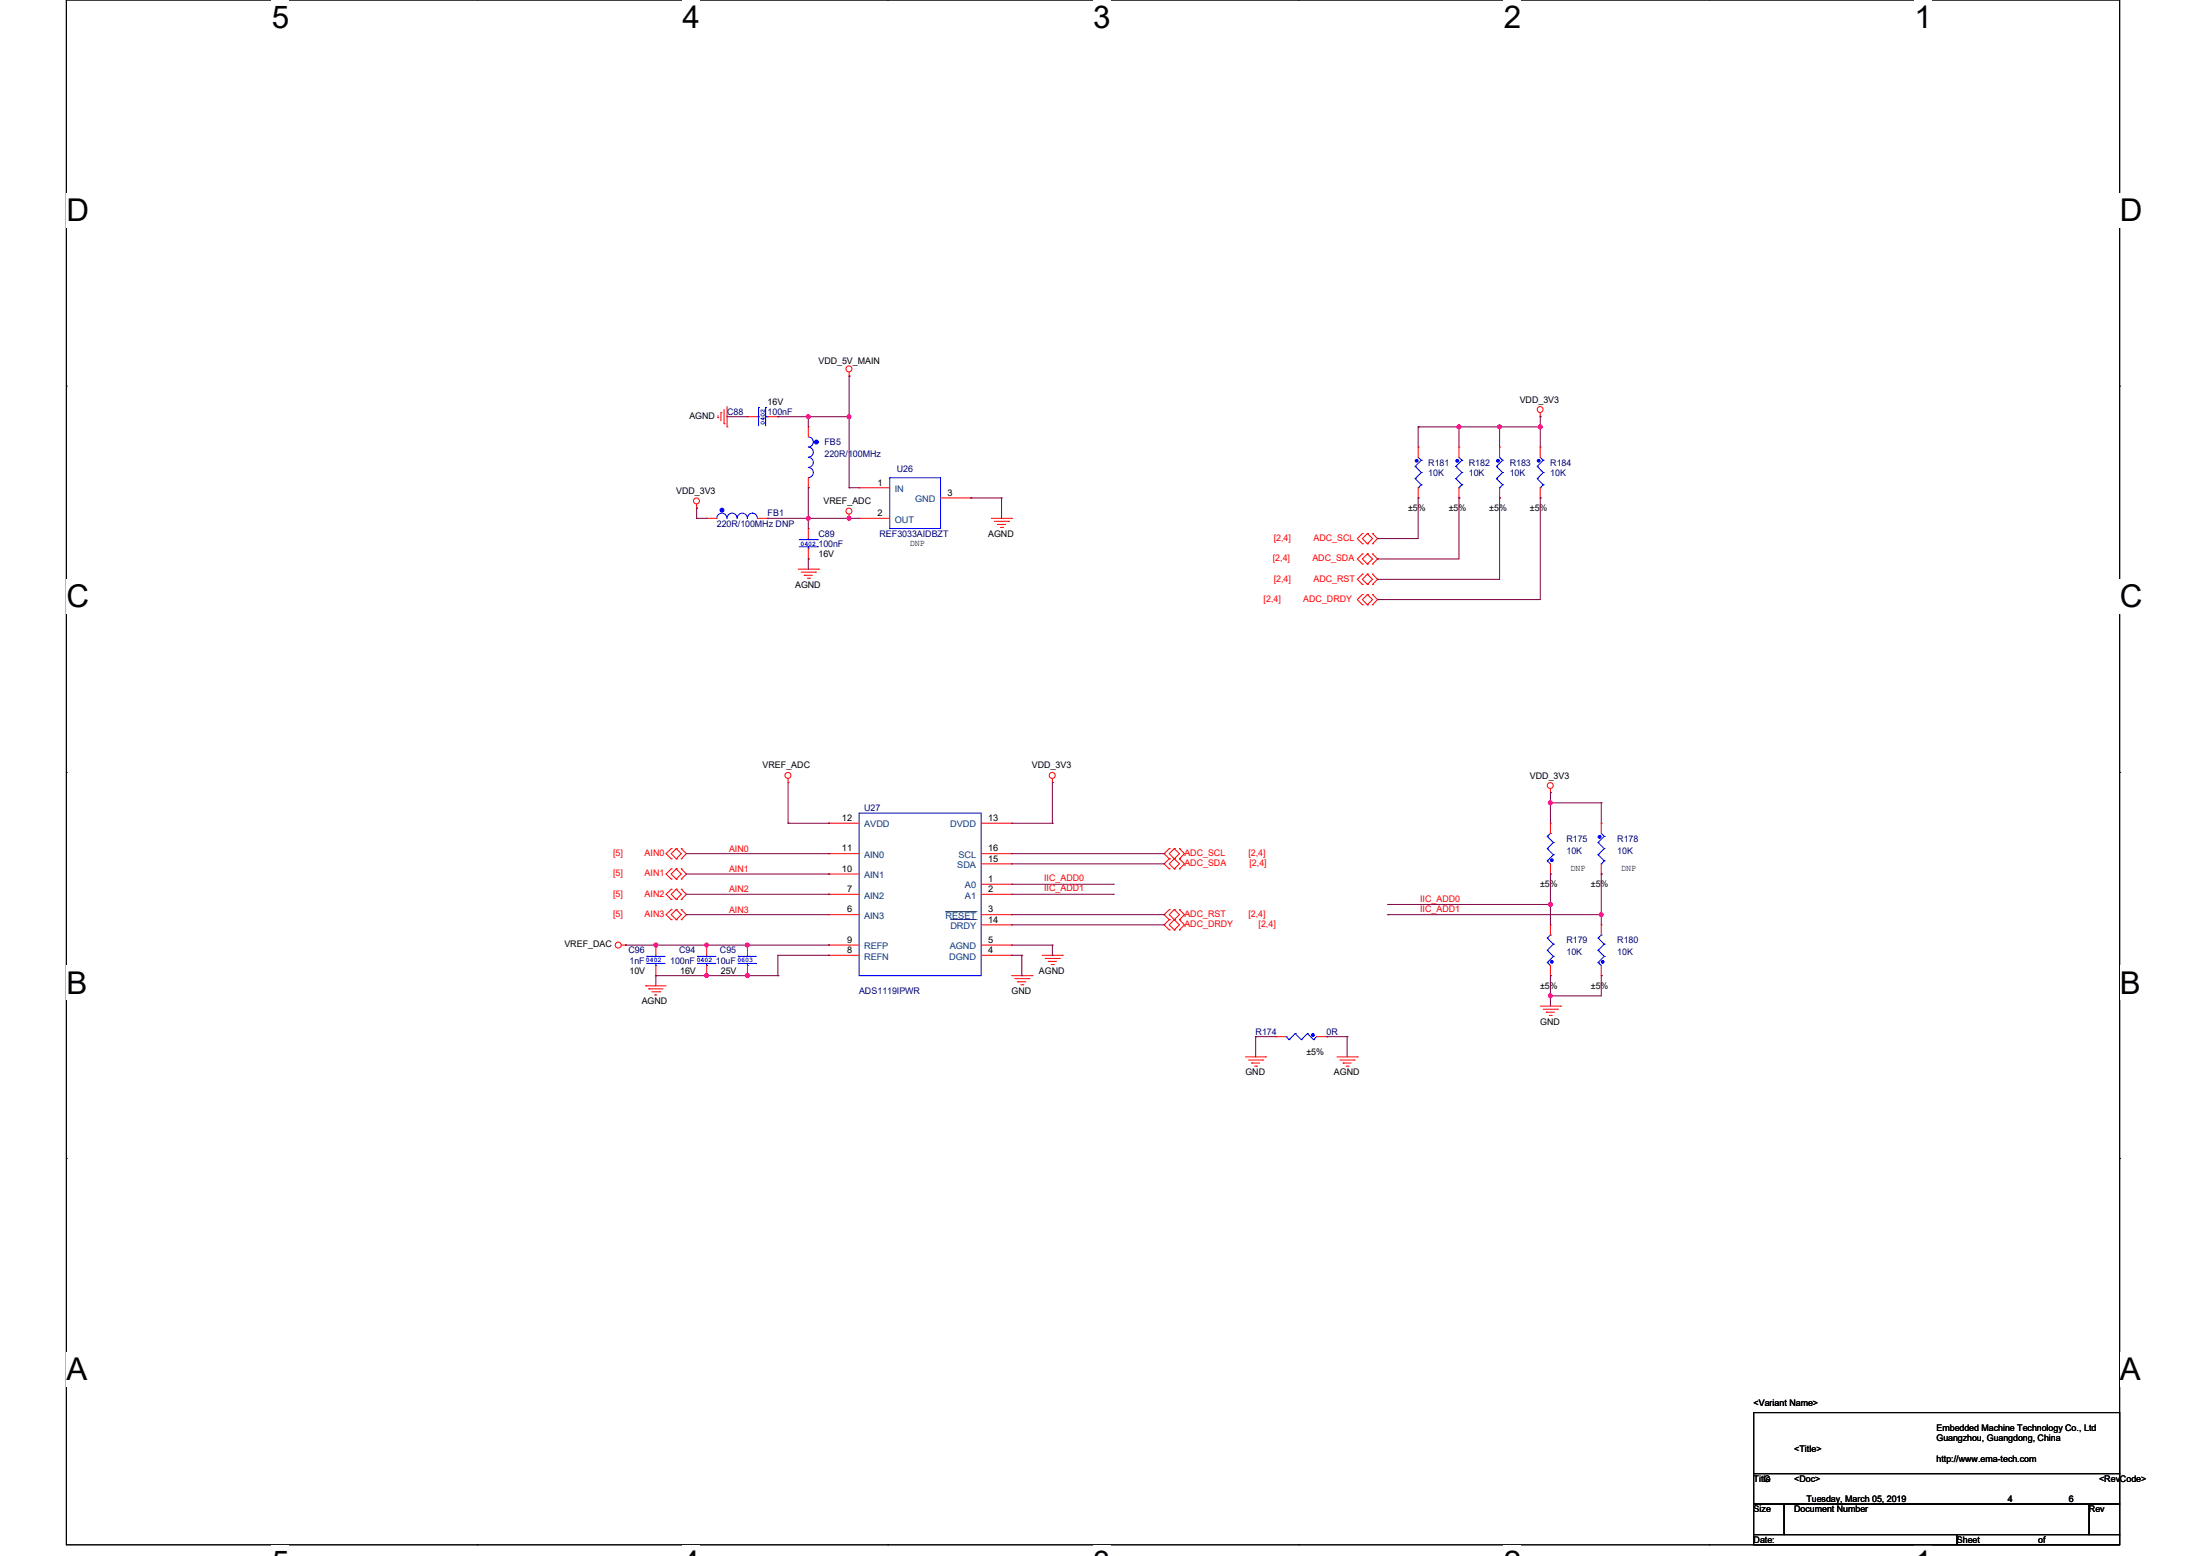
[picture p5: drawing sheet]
<svg xmlns="http://www.w3.org/2000/svg" width="297mm" height="210mm" viewBox="0 0 297 210" stroke-linecap="round" stroke-linejoin="round" font-family="sans-serif">
<path d="M9 0h277v208.5h-277z" fill="none" stroke="#000" stroke-width=".13"/>
<g fill="#fff">
<path d="M36.7 0h2.3v4.7h-2.3z"/>
<path d="M36.7 208.5h2.3v1.5h-2.3z"/>
</g>
<path d="M64.4 0h.1M64.4 208.5h.1" fill="none" stroke="#000" stroke-width=".13"/>
<g fill="#fff">
<path d="M92.1 0h2.3v4.7h-2.3z"/>
<path d="M92.1 208.5h2.3v1.5h-2.3z"/>
</g>
<path d="M119.8 0h.1M119.8 208.5h.1" fill="none" stroke="#000" stroke-width=".13"/>
<g fill="#fff">
<path d="M147.5 0h2.3v4.7h-2.3z"/>
<path d="M147.5 208.5h2.3v1.5h-2.3z"/>
</g>
<path d="M175.2 0h.1M175.2 208.5h.1" fill="none" stroke="#000" stroke-width=".13"/>
<g fill="#fff">
<path d="M202.9 0h2.4v4.7h-2.4z"/>
<path d="M202.9 208.5h2.4v1.5h-2.4z"/>
</g>
<path d="M230.6 0h.1M230.6 208.5h.1" fill="none" stroke="#000" stroke-width=".13"/>
<g fill="#fff">
<path d="M258.3 0h2.4v4.7h-2.4z"/>
<path d="M258.3 208.5h2.4v1.5h-2.4z"/>
<path d="M9 26.1h3v4.7h-3z"/>
<path d="M286 26.1h3.1v4.7h-3.1z"/>
<path d="M9 78.2h3v4.7h-3z"/>
<path d="M286 78.2h3.1v4.7h-3.1z"/>
</g>
<path d="M9 52.1h.1M286 52.1h.1" fill="none" stroke="#000" stroke-width=".13"/>
<g fill="#fff">
<path d="M9 130.3h2.8v4.7h-2.8z"/>
<path d="M286 130.3h2.8v4.7h-2.8z"/>
</g>
<path d="M9 104.2h.1M286 104.2h.1" fill="none" stroke="#000" stroke-width=".13"/>
<g fill="#fff">
<path d="M9 182.4h2.8v4.7h-2.8z"/>
<path d="M286 182.4h2.8v4.7h-2.8z"/>
</g>
<path d="M9 156.4h.1M286 156.4h.1M236.6 190.6h49.4v8.3h-49.4zM236.6 198.9h49.4v4.1h-49.4zM236.6 203h4.1v4.1h-4.1zM236.6 207.1h27.5v1.4h-27.5zM240.7 203h41.2v4.1h-41.2zM264.1 207.1h21.9v1.4h-21.9zM281.9 203h4.1v4.1h-4.1z" fill="none" stroke="#000" stroke-width=".13"/>
<g fill="none" stroke="#f00" stroke-width=".13">
<path d="M96.9 56.4h.1M96.9 56.1v.3M97.3 55.7h.1M97.3 55.7v1.1M97.7 57.2h.1M97.7 55.3v1.9M98.1 57.6h.1M98.1 54.9v2.7M100.9 56.2h.1M100.9 56.2h1.3M103.6 56.2h1.4M105 56.2h.1"/>
<path d="M109.1 57.6h.1M109.1 57.6v1.4M114.6 50.8h.1M114.6 50.2v.6M207.8 56.2h.1M207.8 55.7v.5M94 68.6h.1M94 68v.6M95.4 70h.1M95.4 70h1.3M102.2 70h1.4M103.6 70h.1"/>
<path d="M107.7 76.8h2.7M108.1 77.2h1.9M108.5 77.6h.1M108.5 77.6h1.1M108.9 78h.3M109.1 65.8h.1M109.1 71.3h.1M109.1 75.4h.1M109.1 64.5v1.3M109.1 71.3v1.4M109.1 74.1v1.3M109.2 78h.1"/>
<path d="M110 77.2h.1M110.4 76.8h.1M114.6 70h.1M114.6 69.4v.6M115.9 65.8h.1M115.9 70h.1M115.9 70h4.2M115.9 65.8h4.2M126.9 67.2h4.1M131 67.2h.1M133.8 70h2.7M134.2 70.4h1.9"/>
<path d="M134.6 70.8h.1M134.6 70.8h1.1M135 71.2h.3M135.3 71.2h.1M136.1 70.4h.1M136.5 70h.1M183.8 77.5h.1M183.8 78.9h.1M183.8 72h.1M183.8 73.4h.1M183.8 74.8h.1M183.8 76.1h.1"/>
<path d="M183.8 77.5l-.6 .7 .6 .7M183.8 72l-.6 .7 .6 .7M183.8 74.8l-.6 .6 .6 .7M184.5 78.9h.1M184.5 77.5h.1M184.5 73.4h.1M184.5 72h.1M184.5 76.1h.1M184.5 74.8h.1M184.5 77.5l.7 .7-.7 .7M184.5 77.5l-.7 .7 .7 .7M184.5 72l.7 .7-.7 .7"/>
<path d="M184.5 72l-.7 .7 .7 .7M184.5 74.8l.7 .6-.7 .7M184.5 74.8l-.7 .6 .7 .7M185.2 77.5h.1M185.2 78.9h.1M185.2 72h.1M185.2 73.4h.1M185.2 74.8h.1M185.2 76.1h.1M185.2 77.5l.7 .7-.7 .7M185.2 72l.7 .7-.7 .7M185.2 74.8l.7 .6-.7 .7"/>
<path d="M191.4 60.3h.1M191.4 67.2h.1M191.4 60.3v1.4M191.4 65.8v1.4M196.9 60.3h.1M196.9 67.2h.1M196.9 60.3v1.4M196.9 65.8v1.4M202.4 60.3h.1M202.4 67.2h.1M202.4 60.3v1.4M202.4 65.8v1.4"/>
<path d="M207.8 60.3h.1M207.8 67.2h.1M207.8 60.3v1.4M207.8 65.8v1.4M183.8 80.2h.1M183.8 81.6h.1M183.8 80.2l-.6 .7 .6 .7M184.5 81.6h.1M184.5 80.2h.1M184.5 80.2l.7 .7-.7 .7M184.5 80.2l-.7 .7 .7 .7M185.2 80.2h.1"/>
<path d="M185.2 81.6h.1M185.2 80.2l.7 .7-.7 .7M90.6 114.5h.1M90.6 115.9h.1M90.6 117.3h.1M90.6 118.6h.1M90.6 117.3l-.7 .7 .7 .6M90.6 114.5l-.7 .7 .7 .7M91.2 115.9h.1M91.2 114.5h.1M91.2 118.6h.1M91.2 117.3h.1"/>
<path d="M91.2 114.5l.7 .7-.7 .7M91.2 114.5l-.6 .7 .6 .7M91.2 117.3l.7 .7-.7 .6M91.2 117.3l-.6 .7 .6 .6M91.9 114.5h.1M91.9 115.9h.1M91.9 117.3h.1M91.9 118.6h.1M91.9 114.5l.7 .7-.7 .7M91.9 117.3l.7 .7-.7 .6M106.3 105.6h.1M106.3 105.1v.5"/>
<path d="M111.8 118h.1M111.8 115.2h.1M111.8 111.1h.1M111.8 118h4.1M111.8 115.2h4.1M111.8 111.1h4.1M132.4 119.3h4.1M132.4 115.2h4.1M132.4 111.1h4.1M132.4 116.6h4.1M136.5 119.3h.1M136.5 111.1h.1"/>
<path d="M136.5 116.6h.1M136.5 115.2h.1M142 105.6h.1M142 105.1v.5M157.8 114.5h.1M157.8 115.9h.1M157.8 117.3h.1M157.8 114.5l-.7 .7 .7 .7M157.8 115.9l-.7 .7 .7 .7M158.5 115.9h.1M158.5 114.5h.1M158.5 117.3h.1"/>
<path d="M158.5 114.5l-.7 .7 .7 .7M158.5 114.5l.7 .7-1.4 1.4 .7 .7M158.5 115.9l.7 .7-.7 .7M159.2 114.5h.1M159.2 115.9h.1M159.2 117.3h.1M159.2 114.5l.6 .7-.6 .7M159.2 115.9l.6 .7-.6 .7M209.2 107h.1M209.2 118h.1M209.2 111.1h.1M209.2 106.4v.6"/>
<path d="M209.2 111.1v1.4M209.2 116.6v1.4M216.1 111.1h.1M216.1 118h.1M216.1 111.1v1.4M216.1 116.6v1.4M83.8 127.6h.6M84.4 127.6h.1M87.1 133.1h.1M87.1 133.1h2.8M87.5 133.5h.1M87.5 133.5h2"/>
<path d="M87.9 133.9h1.1M88.4 134.3h.1M88.4 134.3h.2M88.5 127.6h.1M88.5 131.7h.1M88.5 127.6v1.3M88.5 130.3v1.4M89 133.9h.1M90.6 120h.1M90.6 121.4h.1M90.6 122.8h.1M90.6 124.1h.1"/>
<path d="M90.6 120l-.7 .7 .7 .7M90.6 122.8l-.7 .6 .7 .7M91.2 121.4h.1M91.2 120h.1M91.2 124.1h.1M91.2 122.8h.1M91.2 120l.7 .7-.7 .7M91.2 120l-.6 .7 .6 .7M91.2 122.8l.7 .6-.7 .7M91.2 122.8l-.6 .6 .6 .7M91.9 120h.1M91.9 121.4h.1"/>
<path d="M91.9 122.8h.1M91.9 124.1h.1M91.9 120l.7 .7-.7 .7M91.9 122.8l.7 .6-.7 .7M95.4 127.6h.1M95.4 131.7h.1M95.4 127.6v1.3M95.4 130.3v1.4M100.9 127.6h.1M100.9 131.7h.1M100.9 127.6v1.3M100.9 130.3v1.4"/>
<path d="M111.8 123.4h.1M111.8 120.7h.1M111.8 128.9h.1M111.8 127.6h.1M111.8 127.6h4.1M111.8 128.9h4.1M111.8 120.7h4.1M111.8 123.4h4.1M132.4 127.6h4.1M132.4 128.9h4.1M132.4 120.7h4.1M132.4 123.4h4.1"/>
<path d="M132.4 124.8h4.1M136.5 120.7h.1M136.5 123.4h.1M136.5 128.9h.1M136.5 127.6h.1M136.5 124.8h.1M136.5 131.7h2.8M136.9 132.1h2M137.3 132.5h.1M137.3 132.5h1.1M137.8 132.9h.2M138 132.9h.1"/>
<path d="M138.9 132.1h.1M139.3 131.7h.1M140.6 128.9h2.8M141 129.3h2M141.5 129.8h.1M141.5 129.8h1.1M141.9 130.2h.2M142.1 130.2h.1M143 129.3h.1M143.4 128.9h.1M157.8 124.1h.1M157.8 125.5h.1"/>
<path d="M157.8 122.8h.1M157.8 124.1l-.7 .7 .7 .7M157.8 122.8l-.7 .6 .7 .7M158.5 125.5h.1M158.5 124.1h.1M158.5 122.8h.1M158.5 124.1l-.7 .7 .7 .7M158.5 122.8l-.7 .6 1.4 1.4-.7 .7M158.5 122.8l.7 .6-.7 .7M159.2 124.1h.1M159.2 125.5h.1M159.2 122.8h.1"/>
<path d="M159.2 124.1l.6 .7-.6 .7M159.2 122.8l.6 .6-.6 .7M172.2 139.9h.1M172.2 139.9h1.3M177.7 139.9h1.3M179 139.9h.1M207.8 135.8h2.8M208.2 136.2h2M208.7 136.6h.1M208.7 136.6h1.1M209.1 137h.2M209.2 131.7h.1"/>
<path d="M209.2 124.8h.1M209.2 124.8v1.4M209.2 130.3v1.4M209.3 137h.1M210.2 136.2h.1M210.6 135.8h.1M216.1 131.7h.1M216.1 124.8h.1M216.1 124.8v1.4M216.1 130.3v1.4M168.1 142.6h2.7M168.5 143.1h1.9"/>
<path d="M168.9 143.5h.1M168.9 143.5h1.1M169.3 143.9h.3M169.6 143.9h.1M170.4 143.1h.1M170.8 142.6h.1M180.4 142.6h2.8M180.8 143.1h1.9M181.2 143.5h.1M181.2 143.5h1.1M181.6 143.9h.3M181.9 143.9h.1"/>
<path d="M182.7 143.1h.1M183.2 142.6h.1"/>
<circle cx="114.6" cy="49.8" r=".4"/>
<circle cx="207.8" cy="55.3" r=".4"/>
<circle cx="94" cy="67.6" r=".4"/>
<circle cx="114.6" cy="69" r=".4"/>
<circle cx="106.3" cy="104.6" r=".4"/>
<circle cx="142" cy="104.6" r=".4"/>
<circle cx="209.2" cy="106" r=".4"/>
<circle cx="83.4" cy="127.6" r=".4"/>
</g>
<g fill="none" stroke="#00f" stroke-width=".13">
<path d="M102.2 56.2h.2M102.4 56.2h.1M102.4 55h.1M102.4 55v2.5M103.3 55h.1M103.3 56.2h.3M103.3 55v2.5M103.6 56.2h.1M109.1 59a.68 .68 0 0 1 .6 .6 .68 .68 0 0 1-.6 .7M96.7 70a.68 .68 0 0 1 .7-.7 .68 .68 0 0 1 .7 .7 .69 .69 0 0 1 .7-.7 .69 .69 0 0 1 .7 .7M99.5 70a.68 .68 0 0 1 .7-.7 .68 .68 0 0 1 .6 .7M102.2 70v-.1a.67 .67 0 0 0-.7-.6 .67 .67 0 0 0-.6 .7"/>
<path d="M107.8 73.8h2.5M107.8 72.8h2.5M109.1 60.3a.68 .68 0 0 1 .6 .7 .68 .68 0 0 1-.6 .7M109.1 61.7a.68 .68 0 0 1 .6 .7 .68 .68 0 0 1-.6 .7 .69 .69 0 0 1 .6 .7 .69 .69 0 0 1-.6 .7M109.1 72.8h.1M109.1 74.1h.1M109.1 72.7v.1M109.1 73.8v.3M110.3 73.8h.1M110.3 72.8h.1M120.1 64.5h6.8v6.8h-6.8zM191 62.9h.1"/>
<path d="M191 64.6h.1M191 62.9l.8 .9M191 64.6l.8 .8M191.4 65.8h.1M191.4 61.7l.4 .4M191.8 62.1h.1M191.8 63.8h.1M191.8 65.4h.1M191.8 62.1l-.8 .8M191.8 63.8l-.8 .8M191.8 65.4l-.4 .4M196.4 62.9h.1"/>
<path d="M196.4 64.6h.1M196.4 62.9l.9 .9M196.4 64.6l.9 .8M196.9 65.8h.1M196.9 61.7l.4 .4M197.3 62.1h.1M197.3 63.8h.1M197.3 65.4h.1M197.3 62.1l-.9 .8M197.3 63.8l-.9 .8M197.3 65.4l-.4 .4M201.9 62.9h.1"/>
<path d="M201.9 64.6h.1M201.9 62.9l.9 .9M201.9 64.6l.9 .8M202.4 65.8h.1M202.4 61.7l.4 .4M202.8 62.1h.1M202.8 63.8h.1M202.8 65.4h.1M202.8 62.1l-.9 .8M202.8 63.8l-.9 .8M202.8 65.4l-.4 .4M207.4 62.9h.1"/>
<path d="M207.4 64.6h.1M207.4 62.9l.8 .9M207.4 64.6l.8 .8M207.8 65.8h.1M207.8 61.7l.4 .4M208.2 62.1h.1M208.2 63.8h.1M208.2 65.4h.1M208.2 62.1l-.8 .8M208.2 63.8l-.8 .8M208.2 65.4l-.4 .4M115.9 109.7h16.5v22h-16.5z"/>
<path d="M208.8 116.2h.1M208.8 114.5h.1M208.8 112.9h.1M208.8 116.2l.4 .4M208.8 114.5l.8 .9M208.8 112.9l.8 .8M209.2 112.5h.1M209.2 112.5l-.4 .4M209.6 115.4h.1M209.6 113.7h.1M209.6 115.4l-.8 .8M209.6 113.7l-.8 .8"/>
<path d="M215.6 113.7h.1M215.6 115.4h.1M215.6 113.7l.9 .8M215.6 115.4l.9 .8M216.1 116.6h.1M216.1 112.5l.4 .4M216.5 112.9h.1M216.5 114.5h.1M216.5 116.2h.1M216.5 112.9l-.9 .8M216.5 114.5l-.9 .9M216.5 116.2l-.4 .4"/>
<path d="M87.3 130h.1M87.3 129.1h.1M87.3 130h2.4M87.3 129.1h2.4M88.5 129.1h.1M88.5 130.3h.1M88.5 128.9v.2M88.5 130v.3M94.1 130h.1M94.1 129.1h.1M94.1 130h2.5M94.1 129.1h2.5"/>
<path d="M95.4 129.1h.1M95.4 130.3h.1M95.4 128.9v.2M95.4 130v.3M99.6 130h.1M99.6 129.1h.1M99.6 130h2.5M99.6 129.1h2.5M100.9 129.1h.1M100.9 130.3h.1M100.9 128.9v.2M100.9 130v.3"/>
<path d="M173.5 139.9h.1M173.5 139.9l.4 .4M174.8 139.5h.1M174.8 139.5l.8 .8M174.8 139.5l-.9 .8M176.4 139.5h.1M176.4 139.5l.8 .8M176.4 139.5l-.8 .8M177.7 139.9l-.5 .4M208.8 129.9h.1M208.8 128.2h.1M208.8 126.6h.1"/>
<path d="M208.8 129.9l.4 .4M208.8 128.2l.8 .9M208.8 126.6l.8 .8M209.2 126.2h.1M209.2 126.2l-.4 .4M209.6 129.1h.1M209.6 127.4h.1M209.6 129.1l-.8 .8M209.6 127.4l-.8 .8M215.6 129.9h.1M215.6 128.2h.1M215.6 126.6h.1"/>
<path d="M215.6 129.9l.5 .4M215.6 128.2l.9 .9M215.6 126.6l.9 .8M216.1 126.2h.1M216.1 126.2l-.5 .4M216.5 129.1h.1M216.5 127.4h.1M216.5 129.1l-.9 .8M216.5 127.4l-.9 .8M173.9 140.3h.1M175.6 140.3h.1M177.2 140.3h.1"/>
</g>
<g fill="#00f" stroke="#00f" stroke-width=".13">
<circle cx="110.2" cy="59.7" r=".26"/>
<circle cx="209.4" cy="129.8" r=".19"/>
<circle cx="97.4" cy="68.8" r=".26"/>
<circle cx="191.2" cy="62.2" r=".19"/>
<circle cx="216.3" cy="129.8" r=".19"/>
<circle cx="196.7" cy="62.2" r=".2"/>
<circle cx="202.1" cy="62.2" r=".2"/>
<circle cx="215.9" cy="113" r=".2"/>
<circle cx="177.2" cy="139.7" r=".2"/>
<circle cx="209.4" cy="116.1" r=".19"/>
<circle cx="207.6" cy="62.2" r=".19"/>
</g>
<path d="M127.5 123h4.3M128.2 124.1h3.6M131.8 123h.1M131.8 124.1h.1" fill="none" stroke="#004080" stroke-width=".13"/>
<g fill="none" stroke="#800040" stroke-width=".13">
<path d="M98.1 56.2h.1M98.1 56.2h2.8M105 56.2h.1M105 56.2h9.6M109.1 56.2h.1M109.1 56.2v1.4M114.6 50.8h.1M114.6 56.2h.1M114.6 50.8v15M191.4 57.6h.1M191.4 57.6v2.7M191.4 57.6h16.4"/>
<path d="M196.9 57.6h.1M196.9 57.6v2.7M202.4 57.6h.1M202.4 57.6v2.7M207.8 56.2h.1M207.8 57.6h.1M207.8 56.2v4.1M94 70h.1M94 68.6h.1M94 70h1.4M94 68.6v1.4M103.6 70h.1"/>
<path d="M103.6 70h12.3M109.1 70h.1M109.1 75.4h.1M109.1 65.8h.1M109.1 65.8v5.5M109.1 75.4v1.4M114.6 65.8h.1M114.6 70h.1M114.6 65.8h1.3M131 67.2h.1M131 67.2h4.1M135.1 67.2h.1"/>
<path d="M135.1 67.2v2.8M185.9 72.7h.1M185.9 75.4h.1M185.9 78.2h.1M191.4 67.2h.1M191.4 67.2v5.5h-5.5M196.9 67.2h.1M196.9 67.2v8.2h-11M202.4 67.2h.1M202.4 67.2v11h-16.5M207.8 67.2h.1M207.8 67.2v13.7h-21.9"/>
<path d="M185.9 80.9h.1M92.6 115.2h19.2M92.6 118h19.2M106.3 111.1h.1M106.3 105.6v5.5M106.3 111.1h5.5M111.8 115.2h.1M111.8 118h.1M111.8 111.1h.1M136.5 115.2h20.6M136.5 119.3h13.7M136.5 116.6h20.6"/>
<path d="M136.5 111.1h5.5M142 111.1h.1M142 105.6h.1M142 105.6v5.5M150.2 119.3h.1M157.1 115.2h.1M157.1 116.6h.1M209.2 118h.1M209.2 107h.1M209.2 108.4h.1M209.2 107v4.1M209.2 118v6.8"/>
<path d="M209.2 108.4h6.9M216.1 118h.1M216.1 108.4h.1M216.1 108.4v2.7M216.1 118v6.8M84.4 127.6h.1M84.4 127.6h27.4M88.5 131.7h.1M88.5 127.6h.1M88.5 131.7h16.5M88.5 131.7v1.4M92.6 123.4h.1"/>
<path d="M92.6 120.7h19.2M92.6 123.4h19.2M95.4 131.7h.1M95.4 127.6h.1M105 131.7h.1M111.8 127.6h.1M111.8 128.9h.1M111.8 120.7h.1M111.8 128.9h-6.8v2.8M136.5 127.6h5.5M136.5 128.9h1.4M136.5 120.7h13.7"/>
<path d="M136.5 123.4h20.6M136.5 124.8h20.6M137.9 128.9h.1M137.9 131.7h.1M137.9 128.9v2.8M142 127.6h.1M142 128.9h.1M142 127.6v1.3M150.2 120.7h.1M157.1 124.8h.1M157.1 123.4h.1M169.4 139.9h.1"/>
<path d="M169.4 139.9v2.7M169.4 139.9h2.8M179 139.9h.1M179 139.9h2.8M181.8 139.9h.1M181.8 139.9v2.7M187.3 122.1h.1M187.3 123.4h.1M187.3 123.4h28.8M187.3 122.1h21.9M209.2 131.7h.1M209.2 134.4h.1"/>
<path d="M209.2 122.1h.1M209.2 131.7v4.1M216.1 131.7h.1M216.1 123.4h.1M216.1 131.7v2.7h-6.9"/>
</g>
<g fill="#f0f" stroke="#f0f" stroke-width=".13">
<circle cx="114.6" cy="69.9" r=".26"/>
<circle cx="109.1" cy="69.9" r=".26"/>
<circle cx="114.6" cy="56.2" r=".26"/>
<circle cx="207.8" cy="57.6" r=".26"/>
<circle cx="100.8" cy="131.7" r=".26"/>
<circle cx="95.3" cy="131.7" r=".26"/>
<circle cx="100.8" cy="127.5" r=".26"/>
<circle cx="95.3" cy="127.5" r=".26"/>
<circle cx="88.5" cy="127.5" r=".26"/>
<circle cx="202.3" cy="57.6" r=".26"/>
<circle cx="196.9" cy="57.6" r=".26"/>
<circle cx="109.1" cy="56.2" r=".26"/>
<circle cx="209.2" cy="122.1" r=".26"/>
<circle cx="216.1" cy="123.4" r=".26"/>
<circle cx="209.2" cy="134.4" r=".26"/>
<circle cx="209.2" cy="108.3" r=".26"/>
</g>
<g font-size="4.2">
<text x="36.7" y="3.8">5</text>
<text x="92.1" y="3.8">4</text>
<text x="147.5" y="3.8">3</text>
<text x="202.9" y="3.8">2</text>
<text x="258.3" y="3.8">1</text>
<text x="9" y="29.8">D</text>
<text x="286" y="29.8">D</text>
<text x="9" y="82">C</text>
<text x="286" y="82">C</text>
<text x="9" y="134.1">B</text>
<text x="286" y="134.1">B</text>
<text x="9" y="186.2">A</text>
<text x="286" y="186.2">A</text>
</g>
<g font-size="1.2">
<text x="110.4" y="49.1">VDD_5V_MAIN</text>
<text x="93" y="56.5">AGND</text>
<text x="103.6" y="54.6">16V</text>
<text x="205.1" y="54.3">VDD_3V3</text>
<text x="118.4" y="65.5">1</text>
<text x="91.2" y="66.7">VDD_3V3</text>
<text x="111.1" y="68.1">VREF_ADC</text>
<text x="118.4" y="69.7">2</text>
<text x="127.9" y="66.9">3</text>
<text x="190" y="69">±5%</text>
<text x="195.5" y="69">±5%</text>
<text x="201" y="69">±5%</text>
<text x="206.4" y="69">±5%</text>
<text x="110.4" y="75.2">16V</text>
<text x="122.8" y="73.7">DNP</text>
<text x="133.3" y="72.5">AGND</text>
<text x="107.3" y="79.3">AGND</text>
<text x="102.9" y="103.7">VREF_ADC</text>
<text x="139.2" y="103.7">VDD_3V3</text>
<text x="206.4" y="105.1">VDD_3V3</text>
<text x="113.6" y="110.8">12</text>
<text x="133.3" y="110.8">13</text>
<text x="113.6" y="117.7">10</text>
<text x="113.6" y="114.9">11</text>
<text x="133.3" y="119">1</text>
<text x="133.3" y="116.3">15</text>
<text x="133.3" y="114.9">16</text>
<text x="207.8" y="119.8">±5%</text>
<text x="211.9" y="117.6">DNP</text>
<text x="214.7" y="119.8">±5%</text>
<text x="218.8" y="117.6">DNP</text>
<text x="114.3" y="123.1">6</text>
<text x="114.3" y="120.4">7</text>
<text x="133.3" y="120.4">2</text>
<text x="133.3" y="123.1">3</text>
<text x="133.3" y="124.5">14</text>
<text x="76.2" y="127.9">VREF_DAC</text>
<text x="84.9" y="131.4">10V</text>
<text x="91.8" y="131.4">16V</text>
<text x="97.3" y="131.4">25V</text>
<text x="114.3" y="128.6">8</text>
<text x="114.3" y="127.3">9</text>
<text x="133.3" y="128.6">4</text>
<text x="133.3" y="127.3">5</text>
<text x="140.2" y="131.4">AGND</text>
<text x="86.6" y="135.5">AGND</text>
<text x="136.5" y="134.2">GND</text>
<text x="207.8" y="133.5">±5%</text>
<text x="214.7" y="133.5">±5%</text>
<text x="176.3" y="142.4">±5%</text>
<text x="207.8" y="138.3">GND</text>
<text x="168.1" y="145.1">GND</text>
<text x="180" y="145.1">AGND</text>
<text x="236.6" y="189.7">&lt;Variant Name&gt;</text>
<text x="242.1" y="195.9">&lt;Title&gt;</text>
<text x="261.3" y="193.1">Embedded Machine Technology Co., Ltd</text>
<text x="261.3" y="197.3">http://www.ema-tech.com</text>
<text x="261.3" y="194.5">Guangzhou, Guangdong, China</text>
<text x="236.6" y="200">Title</text>
<text x="238" y="200">C</text>
<text x="242.1" y="200">&lt;Doc&gt;</text>
<text x="243.8" y="202.8">Tuesday, March 05, 2019</text>
<text x="270.9" y="202.8">4</text>
<text x="279.1" y="202.8">6</text>
<text x="283.3" y="200">&lt;RevCode&gt;</text>
<text x="236.6" y="204.1">Size</text>
<text x="236.6" y="208.2">Date:</text>
<text x="242.1" y="204.1">Document Number</text>
<text x="264.1" y="208.2">Sheet</text>
<text x="275" y="208.2">of</text>
<text x="281.9" y="204.1">Rev</text>
</g>
<g font-size="1.2" fill="#000080">
<text x="98.1" y="56">C88</text>
<text x="103.6" y="56">100nF</text>
<text x="111.3" y="60.1">FB5</text>
<text x="111.3" y="61.7">220R/100MHz</text>
<text x="121" y="63.7">U26</text>
<text x="192.7" y="62.8">R181</text>
<text x="192.7" y="64.2">10K</text>
<text x="198.2" y="62.8">R182</text>
<text x="198.2" y="64.2">10K</text>
<text x="203.7" y="62.8">R183</text>
<text x="203.7" y="64.2">10K</text>
<text x="209.2" y="62.8">R184</text>
<text x="209.2" y="64.2">10K</text>
<text x="96.7" y="71.1">220R/100MHz DNP</text>
<text x="103.6" y="69.7">FB1</text>
<text x="110.4" y="72.5">C89</text>
<text x="110.4" y="73.8">100nF</text>
<text x="118.7" y="72.5">REF3033AIDBZT</text>
<text x="116.6" y="109.5">U27</text>
<text x="211.4" y="113.6">R175</text>
<text x="218.2" y="113.6">R178</text>
<text x="211.4" y="115.2">10K</text>
<text x="218.2" y="115.2">10K</text>
<text x="84.8" y="128.7">C96</text>
<text x="84.9" y="130">1nF</text>
<text x="90.4" y="130">100nF</text>
<text x="91.6" y="128.7">C94</text>
<text x="96.6" y="130">10uF</text>
<text x="97.1" y="128.7">C95</text>
<text x="211.4" y="127.3">R179</text>
<text x="211.4" y="128.9">10K</text>
<text x="218.2" y="127.3">R180</text>
<text x="218.2" y="128.9">10K</text>
<text x="115.9" y="134.2">ADS1119IPWR</text>
<text x="169.4" y="139.7">R174</text>
<text x="179" y="139.7">0R</text>
</g>
<g font-size="1.2" fill="#004080">
<text x="120.7" y="66.4">IN</text>
<text x="120.7" y="70.5">OUT</text>
<text x="123.5" y="67.8">GND</text>
<text x="116.6" y="111.7">AVDD</text>
<text x="128.2" y="111.7">DVDD</text>
<text x="116.6" y="118.5">AIN1</text>
<text x="116.6" y="115.8">AIN0</text>
<text x="129.2" y="117.2">SDA</text>
<text x="129.3" y="115.8">SCL</text>
<text x="130.2" y="119.9">A0</text>
<text x="116.6" y="124">AIN3</text>
<text x="116.6" y="121.3">AIN2</text>
<text x="127.6" y="124">RESET</text>
<text x="128.2" y="125.4">DRDY</text>
<text x="130.2" y="121.3">A1</text>
<text x="116.6" y="129.5">REFN</text>
<text x="116.6" y="128.1">REFP</text>
<text x="128.1" y="129.5">DGND</text>
<text x="128.2" y="128.1">AGND</text>
</g>
<g font-size="1.2" fill="#f00">
<text x="171.8" y="75.7">[2,4]</text>
<text x="171.9" y="73">[2,4]</text>
<text x="177.1" y="75.7">ADC_SDA</text>
<text x="177.2" y="73">ADC_SCL</text>
<text x="170.5" y="81.2">[2,4]</text>
<text x="171.9" y="78.5">[2,4]</text>
<text x="175.9" y="81.2">ADC_DRDY</text>
<text x="177.2" y="78.5">ADC_RST</text>
<text x="82.7" y="115.5">[5]</text>
<text x="82.7" y="118.3">[5]</text>
<text x="87" y="115.5">AIN0</text>
<text x="87" y="118.3">AIN1</text>
<text x="98.4" y="114.9">AIN0</text>
<text x="98.4" y="117.7">AIN1</text>
<text x="140.9" y="119">IIC_ADD0</text>
<text x="159.8" y="115.5">ADC_SCL</text>
<text x="159.8" y="116.9">ADC_SDA</text>
<text x="168.5" y="115.5">[2,4]</text>
<text x="168.6" y="116.9">[2,4]</text>
<text x="82.7" y="121">[5]</text>
<text x="82.7" y="123.7">[5]</text>
<text x="87" y="121">AIN2</text>
<text x="87" y="123.7">AIN3</text>
<text x="98.4" y="120.4">AIN2</text>
<text x="98.4" y="123.2">AIN3</text>
<text x="140.9" y="120.3">IIC_ADD1</text>
<text x="159.8" y="125.1">ADC_DRDY</text>
<text x="159.8" y="123.7">ADC_RST</text>
<text x="168.5" y="123.7">[2,4]</text>
<text x="169.8" y="125.1">[2,4]</text>
<text x="191.6" y="121.7">IIC_ADD0</text>
<text x="191.6" y="123.1">IIC_ADD1</text>
</g>
<g font-size="1" fill="#00f">
<text x="108" y="73.6">0402</text>
<text x="87.2" y="129.9">0402</text>
<text x="94" y="129.9">0402</text>
<text x="99.5" y="129.9">0603</text>
</g>
<text font-size=".9" fill="#00f" x="103.2" y="57.3" transform="rotate(-90 103.2 57.3)">0402</text>
</svg>
